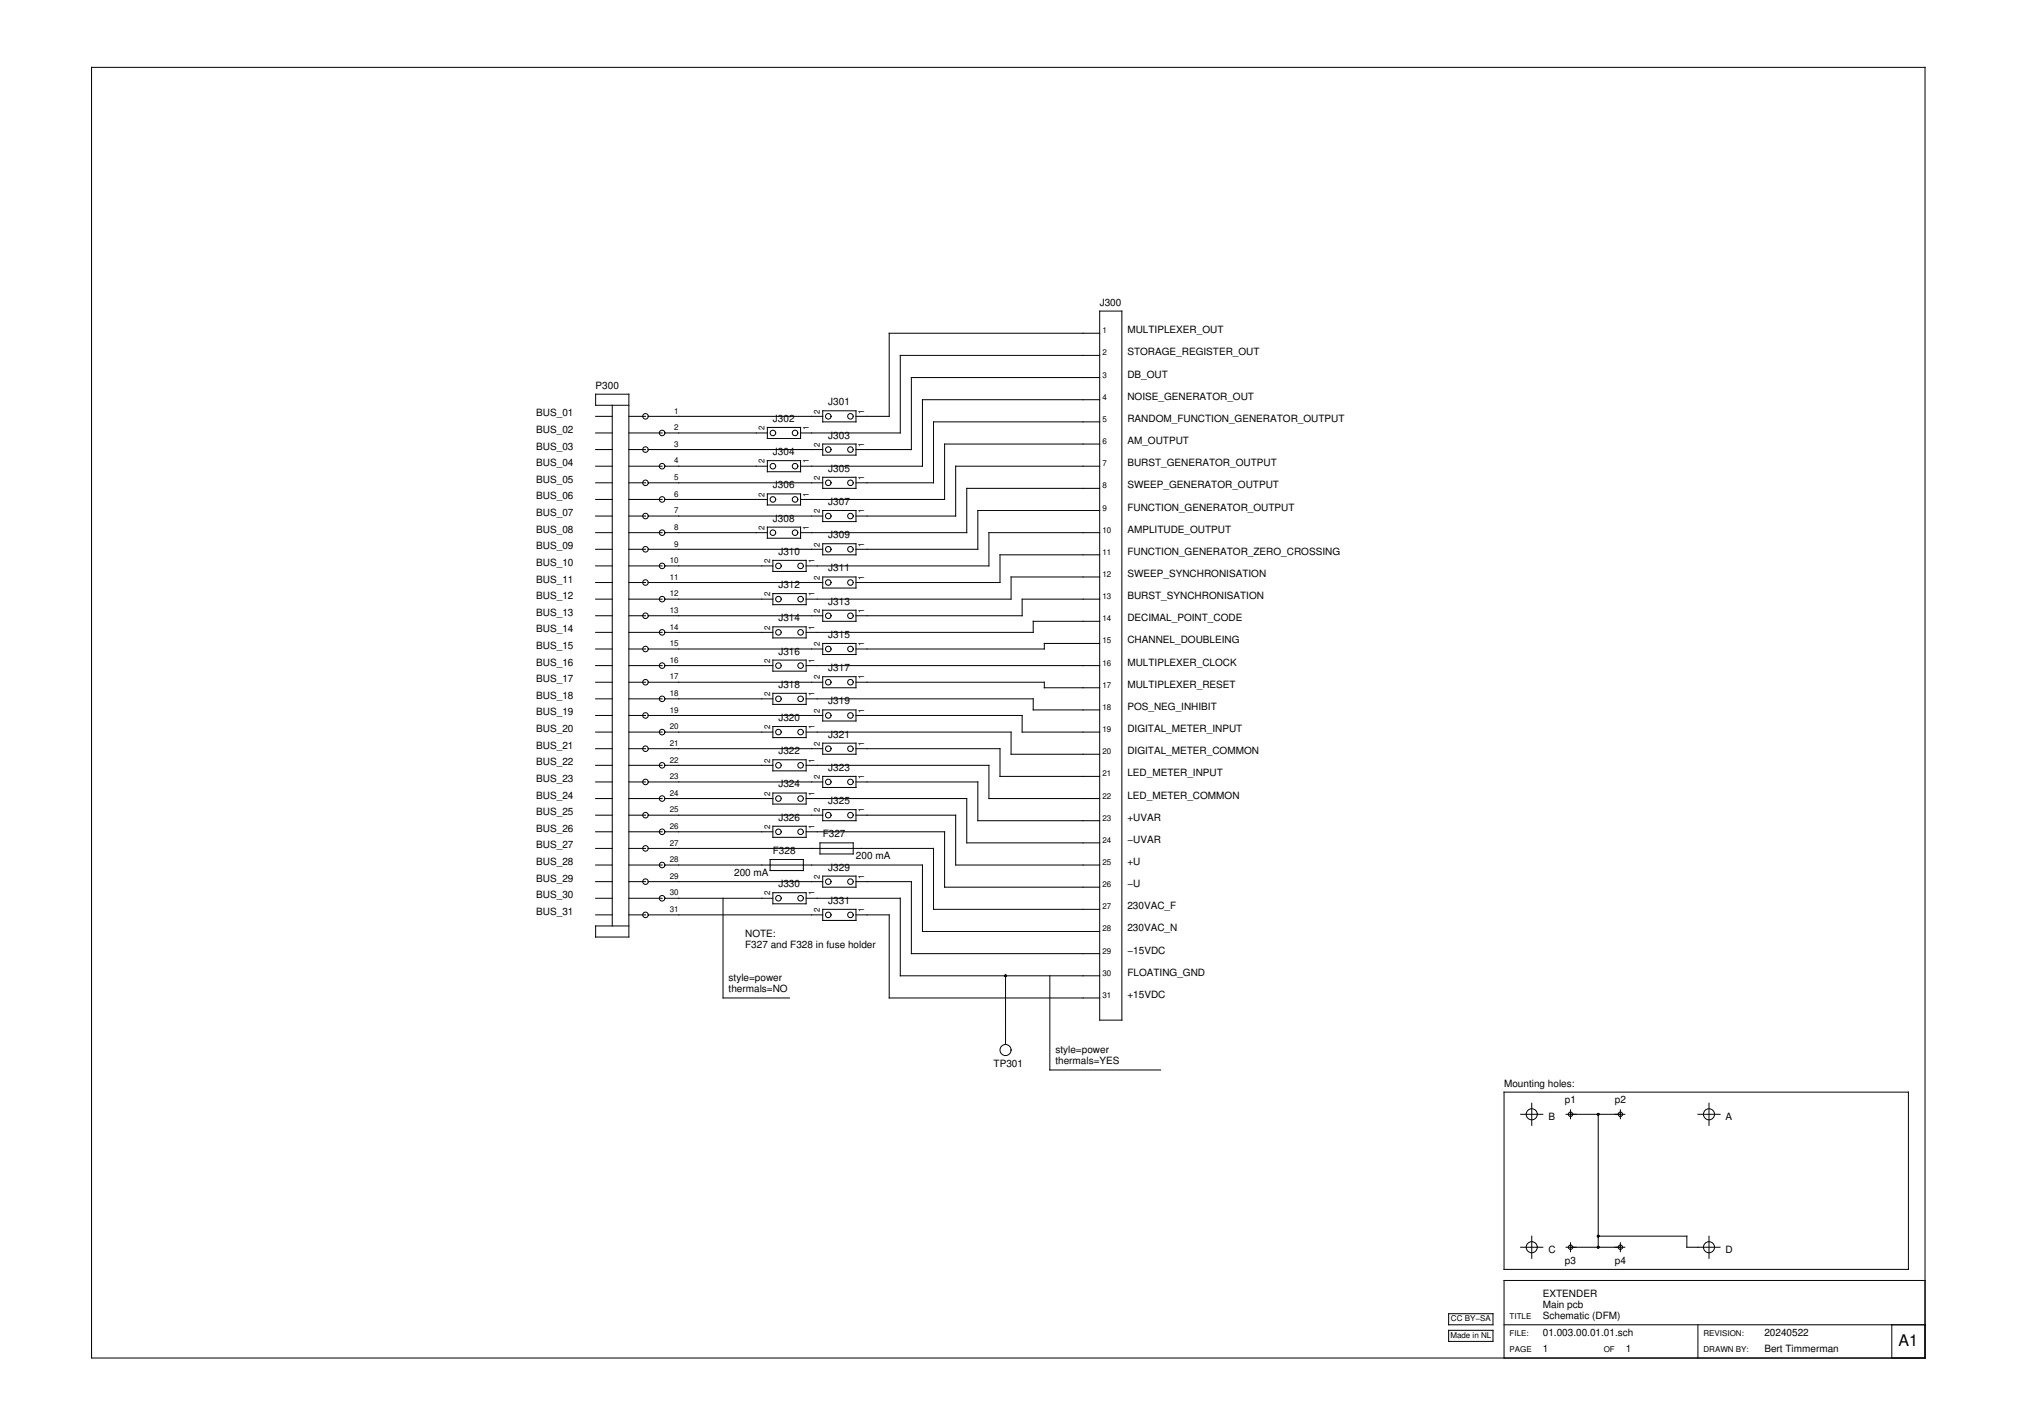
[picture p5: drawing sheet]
<svg xmlns="http://www.w3.org/2000/svg" width="420mm" height="297mm" viewBox="0 0 420 297" stroke-linecap="round" stroke-linejoin="round" font-family="sans-serif">
<g fill="none" stroke="#000" stroke-width=".21">
<path d="M19.1 14h381.9v268.9h-381.9zM229.1 74h-41.6v16.2h-20.7M229.1 78.6h-39.3v15h-11.5M229.1 69.4h-43.9v17.3h-6.9M229.1 64.8h4.6v147.7h-4.6zM124.1 97.1h3.4M124.1 93.6h3.4M124.1 90.2h3.4M124.1 86.7h3.4M127.5 84.4v108.5M131 97.1h6.9M131 93.6h3.5"/>
<path d="M131 90.2h6.9M131 86.7h3.5M131 84.4h-6.9v-2.3h6.9v113.1h-6.9v-2.3h6.9M135 93.6h36.4M135 86.7h36.4M138.5 97.1h21.3M138.5 90.2h21.3M159.8 89h7v2.3h-7zM159.8 96h7v2.3h-7zM171.4 99.4h6.9v2.3h-6.9zM171.4 85.6h6.9v2.3h-6.9zM171.4 92.5h6.9v2.3h-6.9z"/>
<path d="M229.1 83.3h-36.9v13.8h-25.4M229.1 97.1h-30v10.4h-20.8M229.1 87.9h-34.6v12.7h-16.2M229.1 92.5h-32.3v11.5h-30M124.1 111h3.4M124.1 117.9h3.4M124.1 114.4h3.4M124.1 107.5h3.4M124.1 104h3.4M124.1 100.6h3.4M131 111h6.9M131 117.9h6.9"/>
<path d="M131 114.4h3.5M131 107.5h3.5M131 104h6.9M131 100.6h3.5M135 114.4h36.4M135 107.5h36.4M135 100.6h36.4M138.5 111h21.3M138.5 117.9h22.5M138.5 104h21.3M159.8 102.9h7v2.3h-7zM159.8 109.8h7v2.3h-7z"/>
<path d="M161 116.7h6.9v2.3h-6.9zM171.4 106.3h6.9v2.3h-6.9zM171.4 113.3h6.9v2.3h-6.9zM229.1 101.7h-27.7v9.3h-34.6M229.1 106.3h-25.4v8.1h-25.4M229.1 111h-23.1v6.9h-38.1M229.1 115.6h-20.8v5.7h-30M124.1 138.6h3.4M124.1 124.8h3.4M124.1 135.2h3.4M124.1 131.7h3.4M124.1 128.3h3.4"/>
<path d="M124.1 121.3h3.4M131 138.6h6.9M131 124.8h6.9M131 135.2h3.5M131 131.7h6.9M131 128.3h3.5M131 121.3h3.5M135 135.2h36.4M135 128.3h36.4M135 121.3h36.4M138.5 138.6h22.5M138.5 124.8h22.5"/>
<path d="M138.5 131.7h22.5M161 123.6h6.9v2.4h-6.9zM161 130.6h6.9v2.3h-6.9zM161 137.5h6.9v2.3h-6.9zM167.9 138.6h61.2M171.4 127.1h6.9v2.3h-6.9zM171.4 120.2h6.9v2.3h-6.9zM171.4 134h6.9v2.3h-6.9zM229.1 129.4h-13.9v2.3h-47.3M229.1 120.2h-18.5v4.6h-42.7M229.1 124.8h-16.2v3.5h-34.6M229.1 134h-11.6v1.2h-39.2"/>
<path d="M124.1 152.5h3.4M124.1 156h3.4M124.1 159.4h3.4M124.1 142.1h3.4M124.1 145.6h3.4M124.1 149h3.4M131 152.5h6.9M131 156h3.5M131 159.4h6.9M131 142.1h3.5M131 145.6h6.9M131 149h3.5"/>
<path d="M135 156h36.4M135 142.1h36.4M135 149h36.4M138.5 152.5h22.5M138.5 159.4h22.5M138.5 145.6h22.5M161 144.4h6.9v2.3h-6.9zM161 151.3h6.9v2.3h-6.9zM161 158.3h6.9v2.3h-6.9zM167.9 145.6h47.3v2.3h13.9M167.9 159.4h38.1v6.9h23.1M167.9 152.5h42.7v4.6h18.5"/>
<path d="M171.4 147.9h6.9v2.3h-6.9zM171.4 154.8h6.9v2.3h-6.9zM171.4 141h6.9v2.3h-6.9zM178.3 156h30v5.7h20.8M178.3 149h34.6v3.5h16.2M178.3 142.1h39.2v1.2h11.6M124.1 166.3h3.4M124.1 176.7h3.4M124.1 162.9h3.4M124.1 169.8h3.4M124.1 173.3h3.4M131 166.3h6.9"/>
<path d="M131 176.7h3.5M131 162.9h3.5M131 169.8h3.5M131 173.3h6.9M135 176.7h59.5v12.7h34.6M135 162.9h36.4M135 169.8h36.4M138.5 166.3h22.5M138.5 173.3h22.5M160.4 179h6.9v2.3h-6.9zM161 165.2h6.9v2.3h-6.9zM161 172.1h6.9v2.3h-6.9z"/>
<path d="M167.9 166.3h33.5v9.3h27.7M167.9 173.3h28.9v11.5h32.3M170.8 175.6h6.9v2.3h-6.9zM171.4 168.6h6.9v2.4h-6.9zM171.4 161.7h6.9v2.3h-6.9zM178.3 162.9h25.4v8.1h25.4M178.3 169.8h20.8v10.4h30M124.1 180.2h3.4M124.1 183.6h3.4M124.1 187.1h3.4M124.1 190.6h3.4M131 180.2h6.9"/>
<path d="M131 183.6h3.5M131 187.1h6.9M131 190.6h3.5M135 183.6h36.4M135 190.6h36.4M138.5 180.2h53.7v13.8h36.9M138.5 187.1h22.5M150.6 187.1v20.8h13.9M161 186h6.9v2.3h-6.9zM167.9 187.1h19.6v16.2h41.6M171.4 189.4h6.9v2.3h-6.9zM171.4 182.5h6.9v2.3h-6.9z"/>
<path d="M178.3 183.6h11.5v15h39.3M178.3 190.6h6.9v17.3h43.9M209.5 203.3v14.3M218.7 203.3v19.6h23.1M313.3 227.5h84.2v36.9h-84.2zM316.8 232.1h4.6M319.1 229.8v4.6M326.2 232.1h12.3M327.2 231.2v1.8M332.9 232.1v27.7M337.5 231.2v1.8M353.7 232.1h4.6"/>
<path d="M356 229.8v4.6M316.8 259.8h4.6M319.1 257.5v4.6M326.2 259.8h12.3M327.2 258.9v1.8M332.9 257.5h18.5v2.3h6.9M337.5 258.9v1.8M356 257.5v4.6M301.8 273.6h9.2v2.4h-9.2zM301.8 277.1h9.2v2.3h-9.2zM313.3 276h87.7M353.7 276v6.9"/>
<path d="M394.1 276v6.9M401 266.7h-87.7v16.2"/>
<circle cx="134.5" cy="93.6" r=".58"/>
<circle cx="134.5" cy="86.7" r=".58"/>
<circle cx="137.9" cy="90.2" r=".58"/>
<circle cx="137.9" cy="97.1" r=".58"/>
<circle cx="161" cy="90.2" r=".58"/>
<circle cx="161" cy="97.1" r=".58"/>
<circle cx="165.6" cy="90.2" r=".58"/>
<circle cx="165.6" cy="97.1" r=".58"/>
<circle cx="172.5" cy="93.6" r=".58"/>
<circle cx="172.5" cy="86.7" r=".58"/>
<circle cx="177.2" cy="93.6" r=".58"/>
<circle cx="177.2" cy="86.7" r=".58"/>
<circle cx="134.5" cy="114.4" r=".58"/>
<circle cx="134.5" cy="100.6" r=".58"/>
<circle cx="134.5" cy="107.5" r=".58"/>
<circle cx="137.9" cy="117.9" r=".58"/>
<circle cx="137.9" cy="104" r=".58"/>
<circle cx="137.9" cy="111" r=".58"/>
<circle cx="161" cy="104" r=".58"/>
<circle cx="161" cy="111" r=".58"/>
<circle cx="162.2" cy="117.9" r=".58"/>
<circle cx="165.6" cy="104" r=".58"/>
<circle cx="165.6" cy="111" r=".58"/>
<circle cx="166.8" cy="117.9" r=".58"/>
<circle cx="172.5" cy="114.4" r=".58"/>
<circle cx="172.5" cy="100.6" r=".58"/>
<circle cx="172.5" cy="107.5" r=".58"/>
<circle cx="177.2" cy="114.4" r=".58"/>
<circle cx="177.2" cy="100.6" r=".58"/>
<circle cx="177.2" cy="107.5" r=".58"/>
<circle cx="134.5" cy="121.3" r=".58"/>
<circle cx="134.5" cy="128.3" r=".58"/>
<circle cx="134.5" cy="135.2" r=".58"/>
<circle cx="137.9" cy="131.7" r=".58"/>
<circle cx="137.9" cy="124.8" r=".58"/>
<circle cx="137.9" cy="138.6" r=".58"/>
<circle cx="162.2" cy="131.7" r=".58"/>
<circle cx="162.2" cy="124.8" r=".58"/>
<circle cx="162.2" cy="138.6" r=".58"/>
<circle cx="166.8" cy="131.7" r=".58"/>
<circle cx="166.8" cy="124.8" r=".58"/>
<circle cx="166.8" cy="138.6" r=".58"/>
<circle cx="172.5" cy="121.3" r=".58"/>
<circle cx="172.5" cy="128.3" r=".58"/>
<circle cx="172.5" cy="135.2" r=".58"/>
<circle cx="177.2" cy="121.3" r=".58"/>
<circle cx="177.2" cy="128.3" r=".58"/>
<circle cx="177.2" cy="135.2" r=".58"/>
<circle cx="134.5" cy="142.1" r=".58"/>
<circle cx="134.5" cy="149" r=".58"/>
<circle cx="134.5" cy="156" r=".58"/>
<circle cx="137.9" cy="145.6" r=".58"/>
<circle cx="137.9" cy="159.4" r=".58"/>
<circle cx="137.9" cy="152.5" r=".58"/>
<circle cx="162.2" cy="145.6" r=".58"/>
<circle cx="162.2" cy="159.4" r=".58"/>
<circle cx="162.2" cy="152.5" r=".58"/>
<circle cx="166.8" cy="145.6" r=".58"/>
<circle cx="166.8" cy="159.4" r=".58"/>
<circle cx="166.8" cy="152.5" r=".58"/>
<circle cx="172.5" cy="142.1" r=".58"/>
<circle cx="172.5" cy="149" r=".58"/>
<circle cx="172.5" cy="156" r=".58"/>
<circle cx="177.2" cy="142.1" r=".58"/>
<circle cx="177.2" cy="149" r=".58"/>
<circle cx="177.2" cy="156" r=".58"/>
<circle cx="134.5" cy="169.8" r=".58"/>
<circle cx="134.5" cy="162.9" r=".58"/>
<circle cx="134.5" cy="176.7" r=".58"/>
<circle cx="137.9" cy="173.3" r=".58"/>
<circle cx="137.9" cy="166.3" r=".58"/>
<circle cx="162.2" cy="173.3" r=".58"/>
<circle cx="162.2" cy="166.3" r=".58"/>
<circle cx="166.8" cy="173.3" r=".58"/>
<circle cx="166.8" cy="166.3" r=".58"/>
<circle cx="172.5" cy="169.8" r=".58"/>
<circle cx="172.5" cy="162.9" r=".58"/>
<circle cx="177.2" cy="169.8" r=".58"/>
<circle cx="177.2" cy="162.9" r=".58"/>
<circle cx="134.5" cy="190.6" r=".58"/>
<circle cx="134.5" cy="183.6" r=".58"/>
<circle cx="137.9" cy="187.1" r=".58"/>
<circle cx="137.9" cy="180.2" r=".58"/>
<circle cx="162.2" cy="187.1" r=".58"/>
<circle cx="166.8" cy="187.1" r=".58"/>
<circle cx="172.5" cy="190.6" r=".58"/>
<circle cx="172.5" cy="183.6" r=".58"/>
<circle cx="177.2" cy="190.6" r=".58"/>
<circle cx="177.2" cy="183.6" r=".58"/>
<circle cx="209.5" cy="218.7" r="1.15"/>
<circle cx="319.1" cy="232.1" r="1.15"/>
<circle cx="327.2" cy="232.1" r=".46"/>
<circle cx="337.5" cy="232.1" r=".46"/>
<circle cx="356" cy="232.1" r="1.15"/>
<circle cx="319.1" cy="259.8" r="1.15"/>
<circle cx="327.2" cy="259.8" r=".46"/>
<circle cx="337.5" cy="259.8" r=".46"/>
<circle cx="356" cy="259.8" r="1.15"/>
</g>
<g fill="#000">
<circle cx="209.5" cy="203.3" r=".29"/>
<circle cx="332.9" cy="232.1" r=".29"/>
<circle cx="332.9" cy="259.8" r=".29"/>
<circle cx="332.9" cy="257.5" r=".29"/>
</g>
<text font-size="3.3" x="395.5" y="280.3">A1</text>
<g font-size="2.1">
<text x="229.1" y="63.6">J300</text>
<text x="234.8" y="69.4">MULTIPLEXER_OUT</text>
<text x="234.8" y="74">STORAGE_REGISTER_OUT</text>
<text x="124.1" y="81">P300</text>
<text x="234.8" y="78.6">DB_OUT</text>
<text x="234.8" y="83.3">NOISE_GENERATOR_OUT</text>
<text x="111.7" y="86.7">BUS_01</text>
<text x="161" y="87.9">J302</text>
<text x="172.5" y="84.4">J301</text>
<text x="234.8" y="87.9">RANDOM_FUNCTION_GENERATOR_OUTPUT</text>
<text x="111.7" y="93.6">BUS_03</text>
<text x="111.7" y="90.2">BUS_02</text>
<text x="161" y="94.8">J304</text>
<text x="172.5" y="91.3">J303</text>
<text x="234.8" y="92.5">AM_OUTPUT</text>
<text x="111.7" y="100.6">BUS_05</text>
<text x="111.7" y="97.1">BUS_04</text>
<text x="161" y="101.7">J306</text>
<text x="172.5" y="98.3">J305</text>
<text x="234.8" y="97.1">BURST_GENERATOR_OUTPUT</text>
<text x="234.8" y="101.7">SWEEP_GENERATOR_OUTPUT</text>
<text x="111.7" y="107.5">BUS_07</text>
<text x="111.7" y="104">BUS_06</text>
<text x="172.5" y="105.2">J307</text>
<text x="234.8" y="106.3">FUNCTION_GENERATOR_OUTPUT</text>
<text x="111.7" y="111">BUS_08</text>
<text x="161" y="108.6">J308</text>
<text x="172.5" y="112.1">J309</text>
<text x="234.8" y="111">AMPLITUDE_OUTPUT</text>
<text x="111.7" y="117.9">BUS_10</text>
<text x="111.7" y="114.4">BUS_09</text>
<text x="162.2" y="115.6">J310</text>
<text x="172.5" y="119">J311</text>
<text x="234.8" y="115.6">FUNCTION_GENERATOR_ZERO_CROSSING</text>
<text x="111.7" y="124.8">BUS_12</text>
<text x="111.7" y="121.3">BUS_11</text>
<text x="162.2" y="122.5">J312</text>
<text x="172.5" y="126">J313</text>
<text x="234.8" y="124.8">BURST_SYNCHRONISATION</text>
<text x="234.8" y="120.2">SWEEP_SYNCHRONISATION</text>
<text x="111.7" y="131.7">BUS_14</text>
<text x="111.7" y="128.3">BUS_13</text>
<text x="162.2" y="129.4">J314</text>
<text x="234.8" y="129.4">DECIMAL_POINT_CODE</text>
<text x="111.7" y="135.2">BUS_15</text>
<text x="162.2" y="136.3">J316</text>
<text x="172.5" y="132.9">J315</text>
<text x="234.8" y="134">CHANNEL_DOUBLEING</text>
<text x="111.7" y="138.6">BUS_16</text>
<text x="111.7" y="142.1">BUS_17</text>
<text x="162.2" y="143.3">J318</text>
<text x="172.5" y="139.8">J317</text>
<text x="234.8" y="138.6">MULTIPLEXER_CLOCK</text>
<text x="234.8" y="143.3">MULTIPLEXER_RESET</text>
<text x="111.7" y="145.6">BUS_18</text>
<text x="111.7" y="149">BUS_19</text>
<text x="172.5" y="146.7">J319</text>
<text x="234.8" y="147.9">POS_NEG_INHIBIT</text>
<text x="111.7" y="152.5">BUS_20</text>
<text x="111.7" y="156">BUS_21</text>
<text x="162.2" y="150.2">J320</text>
<text x="172.5" y="153.6">J321</text>
<text x="234.8" y="152.5">DIGITAL_METER_INPUT</text>
<text x="111.7" y="159.4">BUS_22</text>
<text x="162.2" y="157.1">J322</text>
<text x="172.5" y="160.6">J323</text>
<text x="234.8" y="161.7">LED_METER_INPUT</text>
<text x="234.8" y="157.1">DIGITAL_METER_COMMON</text>
<text x="111.7" y="162.9">BUS_23</text>
<text x="111.7" y="166.3">BUS_24</text>
<text x="162.2" y="164">J324</text>
<text x="172.5" y="167.5">J325</text>
<text x="234.8" y="166.3">LED_METER_COMMON</text>
<text x="111.7" y="169.8">BUS_25</text>
<text x="111.7" y="173.3">BUS_26</text>
<text x="162.2" y="171">J326</text>
<text x="234.8" y="171">+UVAR</text>
<text x="111.7" y="176.7">BUS_27</text>
<text x="161" y="177.9">F328</text>
<text x="171.4" y="174.4">F327</text>
<text x="178.3" y="179">200 mA</text>
<text x="234.8" y="175.6">−UVAR</text>
<text x="111.7" y="180.2">BUS_28</text>
<text x="111.7" y="183.6">BUS_29</text>
<text x="152.9" y="182.5">200 mA</text>
<text x="162.2" y="184.8">J330</text>
<text x="172.5" y="181.3">J329</text>
<text x="234.8" y="184.8">−U</text>
<text x="234.8" y="180.2">+U</text>
<text x="111.7" y="187.1">BUS_30</text>
<text x="111.7" y="190.6">BUS_31</text>
<text x="172.5" y="188.3">J331</text>
<text x="234.8" y="189.4">230VAC_F</text>
<text x="155.2" y="195.2">NOTE:</text>
<text x="155.2" y="197.5">F327 and F328 in fuse holder</text>
<text x="234.8" y="194">230VAC_N</text>
<text x="234.8" y="198.6">−15VDC</text>
<text x="234.8" y="203.3">FLOATING_GND</text>
<text x="151.8" y="206.7">thermals=NO</text>
<text x="151.8" y="204.4">style=power</text>
<text x="234.8" y="207.9">+15VDC</text>
<text x="219.8" y="221.7">thermals=YES</text>
<text x="219.8" y="219.4">style=power</text>
<text x="207" y="222.3">TP301</text>
<text x="313.3" y="226.3">Mounting holes:</text>
<text x="322.5" y="233.3">B</text>
<text x="326" y="229.8">p1</text>
<text x="336.4" y="229.8">p2</text>
<text x="359.5" y="233.3">A</text>
<text x="322.5" y="261">C</text>
<text x="326" y="263.3">p3</text>
<text x="336.4" y="263.3">p4</text>
<text x="359.5" y="261">D</text>
<text x="321.4" y="270.2">EXTENDER</text>
<text x="321.4" y="274.8">Schematic (DFM)</text>
<text x="321.4" y="272.5">Main pcb</text>
<text x="321.4" y="281.7">1</text>
<text x="321.4" y="278.3">01.003.00.01.01.sch</text>
<text x="338.7" y="281.7">1</text>
<text x="367.5" y="281.7">Bert Timmerman</text>
<text x="367.5" y="278.3">20240522</text>
</g>
<g font-size="1.7">
<text x="229.7" y="69.4">1</text>
<text x="229.7" y="74">2</text>
<text x="229.7" y="83.3">4</text>
<text x="229.7" y="78.6">3</text>
<text x="140.5" y="89.6">2</text>
<text x="140.5" y="86.1">1</text>
<text x="159.3" y="89.6" transform="rotate(-90 159.3 89.6)">2</text>
<text x="168.5" y="89.6" transform="rotate(-90 168.5 89.6)">1</text>
<text x="170.8" y="86.1" transform="rotate(-90 170.8 86.1)">2</text>
<text x="180" y="86.1" transform="rotate(-90 180 86.1)">1</text>
<text x="229.7" y="87.9">5</text>
<text x="140.5" y="93.1">3</text>
<text x="170.8" y="93.1" transform="rotate(-90 170.8 93.1)">2</text>
<text x="180" y="93.1" transform="rotate(-90 180 93.1)">1</text>
<text x="229.7" y="92.5">6</text>
<text x="140.5" y="96.5">4</text>
<text x="140.5" y="100">5</text>
<text x="159.3" y="96.5" transform="rotate(-90 159.3 96.5)">2</text>
<text x="168.5" y="96.5" transform="rotate(-90 168.5 96.5)">1</text>
<text x="170.8" y="100" transform="rotate(-90 170.8 100)">2</text>
<text x="180" y="100" transform="rotate(-90 180 100)">1</text>
<text x="229.7" y="101.7">8</text>
<text x="229.7" y="97.1">7</text>
<text x="140.5" y="103.5">6</text>
<text x="140.5" y="106.9">7</text>
<text x="159.3" y="103.5" transform="rotate(-90 159.3 103.5)">2</text>
<text x="168.5" y="103.5" transform="rotate(-90 168.5 103.5)">1</text>
<text x="170.8" y="106.9" transform="rotate(-90 170.8 106.9)">2</text>
<text x="180" y="106.9" transform="rotate(-90 180 106.9)">1</text>
<text x="229.7" y="106.3">9</text>
<text x="140.5" y="110.4">8</text>
<text x="140.5" y="113.8">9</text>
<text x="159.3" y="110.4" transform="rotate(-90 159.3 110.4)">2</text>
<text x="168.5" y="110.4" transform="rotate(-90 168.5 110.4)">1</text>
<text x="170.8" y="113.8" transform="rotate(-90 170.8 113.8)">2</text>
<text x="180" y="113.8" transform="rotate(-90 180 113.8)">1</text>
<text x="229.7" y="111">10</text>
<text x="139.5" y="117.3">10</text>
<text x="160.4" y="117.3" transform="rotate(-90 160.4 117.3)">2</text>
<text x="169.7" y="117.3" transform="rotate(-90 169.7 117.3)">1</text>
<text x="229.7" y="115.6">11</text>
<text x="139.5" y="124.2">12</text>
<text x="139.5" y="120.8">11</text>
<text x="160.4" y="124.2" transform="rotate(-90 160.4 124.2)">2</text>
<text x="169.7" y="124.2" transform="rotate(-90 169.7 124.2)">1</text>
<text x="170.8" y="120.8" transform="rotate(-90 170.8 120.8)">2</text>
<text x="180" y="120.8" transform="rotate(-90 180 120.8)">1</text>
<text x="229.7" y="124.8">13</text>
<text x="229.7" y="120.2">12</text>
<text x="139.5" y="131.1">14</text>
<text x="139.5" y="127.7">13</text>
<text x="160.4" y="131.1" transform="rotate(-90 160.4 131.1)">2</text>
<text x="169.7" y="131.1" transform="rotate(-90 169.7 131.1)">1</text>
<text x="170.8" y="127.7" transform="rotate(-90 170.8 127.7)">2</text>
<text x="180" y="127.7" transform="rotate(-90 180 127.7)">1</text>
<text x="229.7" y="129.4">14</text>
<text x="139.5" y="134.6">15</text>
<text x="170.8" y="134.6" transform="rotate(-90 170.8 134.6)">2</text>
<text x="180" y="134.6" transform="rotate(-90 180 134.6)">1</text>
<text x="229.7" y="134">15</text>
<text x="139.5" y="138.1">16</text>
<text x="139.5" y="141.5">17</text>
<text x="160.4" y="138.1" transform="rotate(-90 160.4 138.1)">2</text>
<text x="169.7" y="138.1" transform="rotate(-90 169.7 138.1)">1</text>
<text x="170.8" y="141.5" transform="rotate(-90 170.8 141.5)">2</text>
<text x="180" y="141.5" transform="rotate(-90 180 141.5)">1</text>
<text x="229.7" y="143.3">17</text>
<text x="229.7" y="138.6">16</text>
<text x="139.5" y="145">18</text>
<text x="139.5" y="148.5">19</text>
<text x="160.4" y="145" transform="rotate(-90 160.4 145)">2</text>
<text x="169.7" y="145" transform="rotate(-90 169.7 145)">1</text>
<text x="170.8" y="148.5" transform="rotate(-90 170.8 148.5)">2</text>
<text x="180" y="148.5" transform="rotate(-90 180 148.5)">1</text>
<text x="229.7" y="147.9">18</text>
<text x="139.5" y="151.9">20</text>
<text x="139.5" y="155.4">21</text>
<text x="160.4" y="151.9" transform="rotate(-90 160.4 151.9)">2</text>
<text x="169.7" y="151.9" transform="rotate(-90 169.7 151.9)">1</text>
<text x="170.8" y="155.4" transform="rotate(-90 170.8 155.4)">2</text>
<text x="180" y="155.4" transform="rotate(-90 180 155.4)">1</text>
<text x="229.7" y="152.5">19</text>
<text x="139.5" y="158.8">22</text>
<text x="160.4" y="158.8" transform="rotate(-90 160.4 158.8)">2</text>
<text x="169.7" y="158.8" transform="rotate(-90 169.7 158.8)">1</text>
<text x="229.7" y="161.7">21</text>
<text x="229.7" y="157.1">20</text>
<text x="139.5" y="162.3">23</text>
<text x="139.5" y="165.8">24</text>
<text x="160.4" y="165.8" transform="rotate(-90 160.4 165.8)">2</text>
<text x="169.7" y="165.8" transform="rotate(-90 169.7 165.8)">1</text>
<text x="170.8" y="162.3" transform="rotate(-90 170.8 162.3)">2</text>
<text x="180" y="162.3" transform="rotate(-90 180 162.3)">1</text>
<text x="229.7" y="166.3">22</text>
<text x="139.5" y="172.7">26</text>
<text x="139.5" y="169.2">25</text>
<text x="160.4" y="172.7" transform="rotate(-90 160.4 172.7)">2</text>
<text x="169.7" y="172.7" transform="rotate(-90 169.7 172.7)">1</text>
<text x="170.8" y="169.2" transform="rotate(-90 170.8 169.2)">2</text>
<text x="180" y="169.2" transform="rotate(-90 180 169.2)">1</text>
<text x="229.7" y="171">23</text>
<text x="139.5" y="179.6">28</text>
<text x="139.5" y="176.1">27</text>
<text x="229.7" y="175.6">24</text>
<text x="139.5" y="183.1">29</text>
<text x="170.8" y="183.1" transform="rotate(-90 170.8 183.1)">2</text>
<text x="180" y="183.1" transform="rotate(-90 180 183.1)">1</text>
<text x="229.7" y="184.8">26</text>
<text x="229.7" y="180.2">25</text>
<text x="139.5" y="186.5">30</text>
<text x="139.5" y="190">31</text>
<text x="160.4" y="186.5" transform="rotate(-90 160.4 186.5)">2</text>
<text x="169.7" y="186.5" transform="rotate(-90 169.7 186.5)">1</text>
<text x="170.8" y="190" transform="rotate(-90 170.8 190)">2</text>
<text x="180" y="190" transform="rotate(-90 180 190)">1</text>
<text x="229.7" y="189.4">27</text>
<text x="229.7" y="194">28</text>
<text x="229.7" y="203.3">30</text>
<text x="229.7" y="198.6">29</text>
<text x="229.7" y="207.9">31</text>
<text x="302.2" y="275.2">CC BY−SA</text>
<text x="314.5" y="274.8">TITLE</text>
<text x="302.1" y="278.7">Made in NL</text>
<text x="314.5" y="281.7">PAGE</text>
<text x="314.5" y="278.3">FILE:</text>
<text x="334.1" y="281.7">OF</text>
<text x="354.8" y="281.7">DRAWN BY:</text>
<text x="354.8" y="278.3">REVISION:</text>
</g>
</svg>
